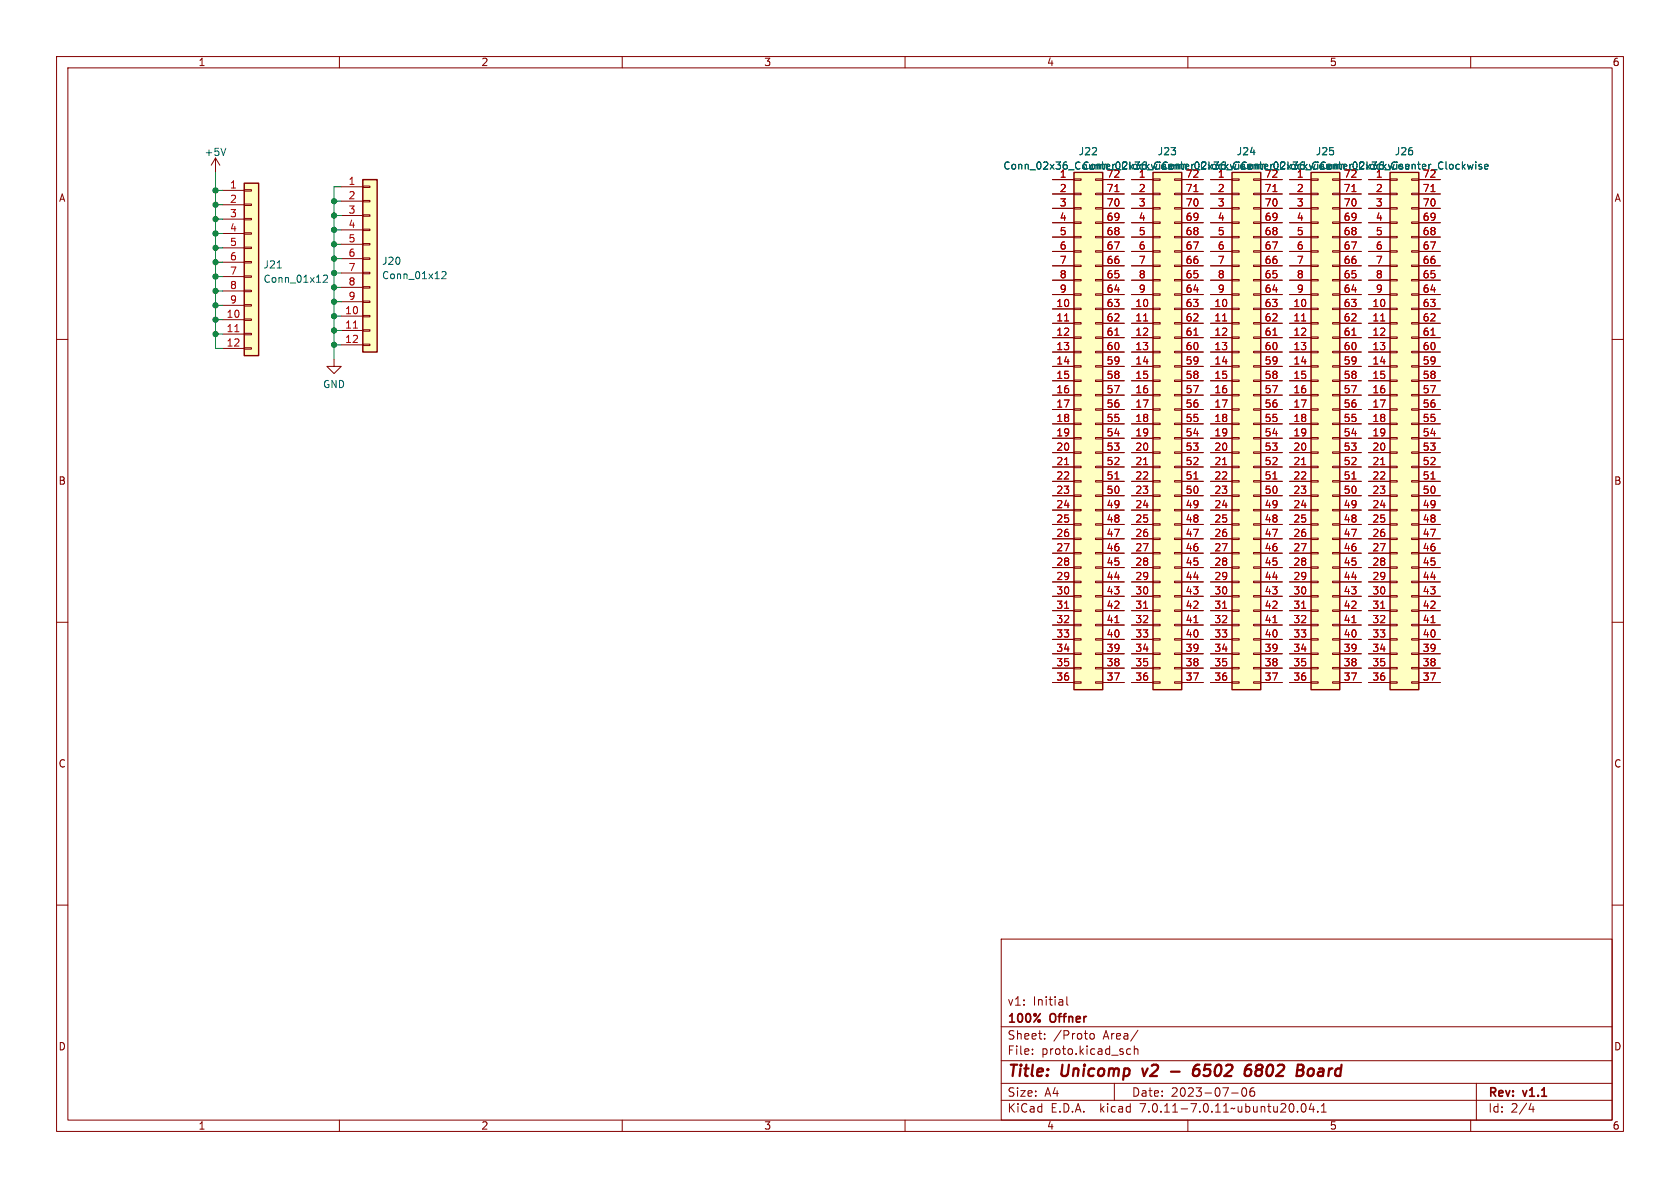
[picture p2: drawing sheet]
<svg xmlns="http://www.w3.org/2000/svg" width="297mm" height="210mm" viewBox="0 0 297 210" stroke-linecap="round" stroke-linejoin="round" font-family="sans-serif">
<g fill="none" stroke="#840000" stroke-width=".18">
<path d="M10 10h277v190h-277zM12 12h273v186h-273zM60 10v2M110 10v2M160 10v2M210 10v2M260 10v2M38.1 27.9l-.8 1.3M38.1 27.9v2.6M38.1 27.9l.8 1.3M39.4 33.7h3.8M39.4 36.2h3.8"/>
<path d="M39.4 38.7h3.8M43.2 38.6h1.2v.3h-1.2zM43.2 36.1h1.2v.2h-1.2zM43.2 33.5h1.2v.3h-1.2zM60.3 33h3.8M60.3 35.6h3.8M60.3 38.1h3.8M64.1 38h1.3v.2h-1.3zM64.1 35.4h1.3v.3h-1.3zM64.1 32.9h1.3v.2h-1.3zM186.1 31.8h3.8M186.1 34.3h3.8"/>
<path d="M186.1 36.8h3.8M186.1 39.4h3.8M189.9 39.2h1.2v.3h-1.2zM189.9 36.7h1.2v.3h-1.2zM189.9 34.2h1.2v.2h-1.2zM189.9 31.6h1.2v.3h-1.2zM193.7 39.2h1.2v.3h-1.2zM193.7 36.7h1.2v.3h-1.2zM193.7 34.2h1.2v.2h-1.2zM193.7 31.6h1.2v.3h-1.2zM194.9 31.8h3.9M194.9 34.3h3.9"/>
<path d="M194.9 36.8h3.9M194.9 39.4h3.9M200 31.8h3.8M200 34.3h3.8M200 36.8h3.8M200 39.4h3.8M203.8 39.2h1.3v.3h-1.3zM203.8 36.7h1.3v.3h-1.3zM203.8 34.2h1.3v.2h-1.3zM203.8 31.6h1.3v.3h-1.3zM207.6 39.2h1.3v.3h-1.3zM207.6 36.7h1.3v.3h-1.3z"/>
<path d="M207.6 34.2h1.3v.2h-1.3zM207.6 31.6h1.3v.3h-1.3zM208.9 31.8h3.8M208.9 34.3h3.8M208.9 36.8h3.8M208.9 39.4h3.8M214 31.8h3.8M214 34.3h3.8M214 36.8h3.8M214 39.4h3.8M217.8 39.2h1.3v.3h-1.3zM217.8 36.7h1.3v.3h-1.3z"/>
<path d="M217.8 34.2h1.3v.2h-1.3zM217.8 31.6h1.3v.3h-1.3zM221.6 39.2h1.3v.3h-1.3zM221.6 36.7h1.3v.3h-1.3zM221.6 34.2h1.3v.2h-1.3zM221.6 31.6h1.3v.3h-1.3zM222.9 31.8h3.8M222.9 34.3h3.8M222.9 36.8h3.8M222.9 39.4h3.8M228 31.8h3.8M228 34.3h3.8"/>
<path d="M228 36.8h3.8M228 39.4h3.8M231.8 39.2h1.2v.3h-1.2zM231.8 36.7h1.2v.3h-1.2zM231.8 34.2h1.2v.2h-1.2zM231.8 31.6h1.2v.3h-1.2zM235.6 39.2h1.3v.3h-1.3zM235.6 36.7h1.3v.3h-1.3zM235.6 34.2h1.3v.2h-1.3zM235.6 31.6h1.3v.3h-1.3zM236.9 31.8h3.8M236.9 34.3h3.8"/>
<path d="M236.9 36.8h3.8M236.9 39.4h3.8M241.9 31.8h3.8M241.9 34.3h3.8M241.9 36.8h3.8M241.9 39.4h3.8M245.7 39.2h1.3v.3h-1.3zM245.7 36.7h1.3v.3h-1.3zM245.7 34.2h1.3v.2h-1.3zM245.7 31.6h1.3v.3h-1.3zM249.6 39.2h1.2v.3h-1.2zM249.6 36.7h1.2v.3h-1.2z"/>
<path d="M249.6 34.2h1.2v.2h-1.2zM249.6 31.6h1.2v.3h-1.2zM250.8 31.8h3.8M250.8 34.3h3.8M250.8 36.8h3.8M250.8 39.4h3.8M10 60h2M39.4 56.5h3.8M39.4 59.1h3.8M39.4 41.3h3.8M39.4 43.8h3.8M39.4 46.4h3.8"/>
<path d="M39.4 48.9h3.8M39.4 51.4h3.8M39.4 54h3.8M43.2 58.9h1.2v.3h-1.2zM43.2 56.4h1.2v.2h-1.2zM43.2 53.8h1.2v.3h-1.2zM43.2 51.3h1.2v.3h-1.2zM43.2 48.8h1.2v.2h-1.2zM43.2 46.2h1.2v.3h-1.2zM43.2 43.7h1.2v.2h-1.2zM43.2 41.1h1.2v.3h-1.2zM60.3 55.9h3.8"/>
<path d="M60.3 58.4h3.8M60.3 40.6h3.8M60.3 43.2h3.8M60.3 45.7h3.8M60.3 48.3h3.8M60.3 50.8h3.8M60.3 53.3h3.8M64.1 58.3h1.3v.2h-1.3zM64.1 55.8h1.3v.2h-1.3zM64.1 53.2h1.3v.3h-1.3zM64.1 50.7h1.3v.2h-1.3zM64.1 48.1h1.3v.3h-1.3z"/>
<path d="M64.1 45.6h1.3v.2h-1.3zM64.1 43.1h1.3v.2h-1.3zM64.1 40.5h1.3v.3h-1.3zM186.1 54.6h3.8M186.1 57.2h3.8M186.1 59.7h3.8M186.1 41.9h3.8M186.1 44.5h3.8M186.1 52.1h3.8M186.1 49.5h3.8M186.1 47h3.8M189.9 59.6h1.2v.2h-1.2z"/>
<path d="M189.9 57h1.2v.3h-1.2zM189.9 54.5h1.2v.2h-1.2zM189.9 51.9h1.2v.3h-1.2zM189.9 49.4h1.2v.3h-1.2zM189.9 46.9h1.2v.2h-1.2zM189.9 44.3h1.2v.3h-1.2zM189.9 41.8h1.2v.2h-1.2zM193.7 59.6h1.2v.2h-1.2zM193.7 57h1.2v.3h-1.2zM193.7 54.5h1.2v.2h-1.2zM193.7 51.9h1.2v.3h-1.2zM193.7 49.4h1.2v.3h-1.2z"/>
<path d="M193.7 46.9h1.2v.2h-1.2zM193.7 44.3h1.2v.3h-1.2zM193.7 41.8h1.2v.2h-1.2zM194.9 54.6h3.9M194.9 57.2h3.9M194.9 59.7h3.9M194.9 41.9h3.9M194.9 44.5h3.9M194.9 52.1h3.9M194.9 49.5h3.9M194.9 47h3.9M200 54.6h3.8"/>
<path d="M200 57.2h3.8M200 59.7h3.8M200 41.9h3.8M200 44.5h3.8M200 52.1h3.8M200 49.5h3.8M200 47h3.8M203.8 59.6h1.3v.2h-1.3zM203.8 57h1.3v.3h-1.3zM203.8 54.5h1.3v.2h-1.3zM203.8 51.9h1.3v.3h-1.3zM203.8 49.4h1.3v.3h-1.3z"/>
<path d="M203.8 46.9h1.3v.2h-1.3zM203.8 44.3h1.3v.3h-1.3zM203.8 41.8h1.3v.2h-1.3zM207.6 59.6h1.3v.2h-1.3zM207.6 57h1.3v.3h-1.3zM207.6 54.5h1.3v.2h-1.3zM207.6 51.9h1.3v.3h-1.3zM207.6 49.4h1.3v.3h-1.3zM207.6 46.9h1.3v.2h-1.3zM207.6 44.3h1.3v.3h-1.3zM207.6 41.8h1.3v.2h-1.3zM208.9 54.6h3.8"/>
<path d="M208.9 57.2h3.8M208.9 59.7h3.8M208.9 41.9h3.8M208.9 44.5h3.8M208.9 52.1h3.8M208.9 49.5h3.8M208.9 47h3.8M214 54.6h3.8M214 57.2h3.8M214 59.7h3.8M214 41.9h3.8M214 44.5h3.8"/>
<path d="M214 52.1h3.8M214 49.5h3.8M214 47h3.8M217.8 59.6h1.3v.2h-1.3zM217.8 57h1.3v.3h-1.3zM217.8 54.5h1.3v.2h-1.3zM217.8 51.9h1.3v.3h-1.3zM217.8 49.4h1.3v.3h-1.3zM217.8 46.9h1.3v.2h-1.3zM217.8 44.3h1.3v.3h-1.3zM217.8 41.8h1.3v.2h-1.3zM221.6 59.6h1.3v.2h-1.3z"/>
<path d="M221.6 57h1.3v.3h-1.3zM221.6 54.5h1.3v.2h-1.3zM221.6 51.9h1.3v.3h-1.3zM221.6 49.4h1.3v.3h-1.3zM221.6 46.9h1.3v.2h-1.3zM221.6 44.3h1.3v.3h-1.3zM221.6 41.8h1.3v.2h-1.3zM222.9 54.6h3.8M222.9 57.2h3.8M222.9 59.7h3.8M222.9 41.9h3.8M222.9 44.5h3.8"/>
<path d="M222.9 52.1h3.8M222.9 49.5h3.8M222.9 47h3.8M228 54.6h3.8M228 57.2h3.8M228 59.7h3.8M228 41.9h3.8M228 44.5h3.8M228 52.1h3.8M228 49.5h3.8M228 47h3.8M231.8 59.6h1.2v.2h-1.2z"/>
<path d="M231.8 57h1.2v.3h-1.2zM231.8 54.5h1.2v.2h-1.2zM231.8 51.9h1.2v.3h-1.2zM231.8 49.4h1.2v.3h-1.2zM231.8 46.9h1.2v.2h-1.2zM231.8 44.3h1.2v.3h-1.2zM231.8 41.8h1.2v.2h-1.2zM235.6 59.6h1.3v.2h-1.3zM235.6 57h1.3v.3h-1.3zM235.6 54.5h1.3v.2h-1.3zM235.6 51.9h1.3v.3h-1.3zM235.6 49.4h1.3v.3h-1.3z"/>
<path d="M235.6 46.9h1.3v.2h-1.3zM235.6 44.3h1.3v.3h-1.3zM235.6 41.8h1.3v.2h-1.3zM236.9 54.6h3.8M236.9 57.2h3.8M236.9 59.7h3.8M236.9 41.9h3.8M236.9 44.5h3.8M236.9 52.1h3.8M236.9 49.5h3.8M236.9 47h3.8M241.9 54.6h3.8"/>
<path d="M241.9 57.2h3.8M241.9 59.7h3.8M241.9 41.9h3.8M241.9 44.5h3.8M241.9 52.1h3.8M241.9 49.5h3.8M241.9 47h3.8M245.7 59.6h1.3v.2h-1.3zM245.7 57h1.3v.3h-1.3zM245.7 54.5h1.3v.2h-1.3zM245.7 51.9h1.3v.3h-1.3zM245.7 49.4h1.3v.3h-1.3z"/>
<path d="M245.7 46.9h1.3v.2h-1.3zM245.7 44.3h1.3v.3h-1.3zM245.7 41.8h1.3v.2h-1.3zM249.6 59.6h1.2v.2h-1.2zM249.6 57h1.2v.3h-1.2zM249.6 54.5h1.2v.2h-1.2zM249.6 51.9h1.2v.3h-1.2zM249.6 49.4h1.2v.3h-1.2zM249.6 46.9h1.2v.2h-1.2zM249.6 44.3h1.2v.3h-1.2zM249.6 41.8h1.2v.2h-1.2zM250.8 54.6h3.8"/>
<path d="M250.8 57.2h3.8M250.8 59.7h3.8M250.8 41.9h3.8M250.8 44.5h3.8M250.8 52.1h3.8M250.8 49.5h3.8M250.8 47h3.8M285 60h2M39.4 61.6h3.8M43.2 61.5h1.2v.2h-1.2zM59.1 63.5v1.3h-1.3l1.3 1.2 1.2-1.2h-1.2M60.3 61h3.8"/>
<path d="M64.1 60.8h1.3v.3h-1.3zM186.1 62.2h3.8M186.1 64.8h3.8M186.1 67.3h3.8M186.1 69.9h3.8M186.1 72.4h3.8M186.1 74.9h3.8M186.1 77.5h3.8M189.9 79.9h1.2v.2h-1.2zM189.9 77.3h1.2v.3h-1.2zM189.9 74.8h1.2v.3h-1.2zM189.9 72.3h1.2v.2h-1.2z"/>
<path d="M189.9 69.7h1.2v.3h-1.2zM189.9 67.2h1.2v.2h-1.2zM189.9 64.6h1.2v.3h-1.2zM189.9 62.1h1.2v.3h-1.2zM193.7 79.9h1.2v.2h-1.2zM193.7 77.3h1.2v.3h-1.2zM193.7 74.8h1.2v.3h-1.2zM193.7 72.3h1.2v.2h-1.2zM193.7 69.7h1.2v.3h-1.2zM193.7 67.2h1.2v.2h-1.2zM193.7 64.6h1.2v.3h-1.2zM193.7 62.1h1.2v.3h-1.2z"/>
<path d="M194.9 62.2h3.9M194.9 64.8h3.9M194.9 67.3h3.9M194.9 69.9h3.9M194.9 72.4h3.9M194.9 74.9h3.9M194.9 77.5h3.9M200 62.2h3.8M200 64.8h3.8M200 67.3h3.8M200 69.9h3.8M200 72.4h3.8"/>
<path d="M200 74.9h3.8M200 77.5h3.8M203.8 79.9h1.3v.2h-1.3zM203.8 77.3h1.3v.3h-1.3zM203.8 74.8h1.3v.3h-1.3zM203.8 72.3h1.3v.2h-1.3zM203.8 69.7h1.3v.3h-1.3zM203.8 67.2h1.3v.2h-1.3zM203.8 64.6h1.3v.3h-1.3zM203.8 62.1h1.3v.3h-1.3zM207.6 79.9h1.3v.2h-1.3zM207.6 77.3h1.3v.3h-1.3z"/>
<path d="M207.6 74.8h1.3v.3h-1.3zM207.6 72.3h1.3v.2h-1.3zM207.6 69.7h1.3v.3h-1.3zM207.6 67.2h1.3v.2h-1.3zM207.6 64.6h1.3v.3h-1.3zM207.6 62.1h1.3v.3h-1.3zM208.9 62.2h3.8M208.9 64.8h3.8M208.9 67.3h3.8M208.9 69.9h3.8M208.9 72.4h3.8M208.9 74.9h3.8"/>
<path d="M208.9 77.5h3.8M214 62.2h3.8M214 64.8h3.8M214 67.3h3.8M214 69.9h3.8M214 72.4h3.8M214 74.9h3.8M214 77.5h3.8M217.8 79.9h1.3v.2h-1.3zM217.8 77.3h1.3v.3h-1.3zM217.8 74.8h1.3v.3h-1.3zM217.8 72.3h1.3v.2h-1.3z"/>
<path d="M217.8 69.7h1.3v.3h-1.3zM217.8 67.2h1.3v.2h-1.3zM217.8 64.6h1.3v.3h-1.3zM217.8 62.1h1.3v.3h-1.3zM221.6 79.9h1.3v.2h-1.3zM221.6 77.3h1.3v.3h-1.3zM221.6 74.8h1.3v.3h-1.3zM221.6 72.3h1.3v.2h-1.3zM221.6 69.7h1.3v.3h-1.3zM221.6 67.2h1.3v.2h-1.3zM221.6 64.6h1.3v.3h-1.3zM221.6 62.1h1.3v.3h-1.3z"/>
<path d="M222.9 62.2h3.8M222.9 64.8h3.8M222.9 67.3h3.8M222.9 69.9h3.8M222.9 72.4h3.8M222.9 74.9h3.8M222.9 77.5h3.8M228 62.2h3.8M228 64.8h3.8M228 67.3h3.8M228 69.9h3.8M228 72.4h3.8"/>
<path d="M228 74.9h3.8M228 77.5h3.8M231.8 79.9h1.2v.2h-1.2zM231.8 77.3h1.2v.3h-1.2zM231.8 74.8h1.2v.3h-1.2zM231.8 72.3h1.2v.2h-1.2zM231.8 69.7h1.2v.3h-1.2zM231.8 67.2h1.2v.2h-1.2zM231.8 64.6h1.2v.3h-1.2zM231.8 62.1h1.2v.3h-1.2zM235.6 79.9h1.3v.2h-1.3zM235.6 77.3h1.3v.3h-1.3z"/>
<path d="M235.6 74.8h1.3v.3h-1.3zM235.6 72.3h1.3v.2h-1.3zM235.6 69.7h1.3v.3h-1.3zM235.6 67.2h1.3v.2h-1.3zM235.6 64.6h1.3v.3h-1.3zM235.6 62.1h1.3v.3h-1.3zM236.9 62.2h3.8M236.9 64.8h3.8M236.9 67.3h3.8M236.9 69.9h3.8M236.9 72.4h3.8M236.9 74.9h3.8"/>
<path d="M236.9 77.5h3.8M241.9 62.2h3.8M241.9 64.8h3.8M241.9 67.3h3.8M241.9 69.9h3.8M241.9 72.4h3.8M241.9 74.9h3.8M241.9 77.5h3.8M245.7 79.9h1.3v.2h-1.3zM245.7 77.3h1.3v.3h-1.3zM245.7 74.8h1.3v.3h-1.3zM245.7 72.3h1.3v.2h-1.3z"/>
<path d="M245.7 69.7h1.3v.3h-1.3zM245.7 67.2h1.3v.2h-1.3zM245.7 64.6h1.3v.3h-1.3zM245.7 62.1h1.3v.3h-1.3zM249.6 79.9h1.2v.2h-1.2zM249.6 77.3h1.2v.3h-1.2zM249.6 74.8h1.2v.3h-1.2zM249.6 72.3h1.2v.2h-1.2zM249.6 69.7h1.2v.3h-1.2zM249.6 67.2h1.2v.2h-1.2zM249.6 64.6h1.2v.3h-1.2zM249.6 62.1h1.2v.3h-1.2z"/>
<path d="M250.8 62.2h3.8M250.8 64.8h3.8M250.8 67.3h3.8M250.8 69.9h3.8M250.8 72.4h3.8M250.8 74.9h3.8M250.8 77.5h3.8M186.1 80h3.8M186.1 82.6h3.8M186.1 85.1h3.8M186.1 87.6h3.8M186.1 90.2h3.8"/>
<path d="M186.1 92.7h3.8M186.1 95.3h3.8M186.1 97.8h3.8M189.9 97.7h1.2v.2h-1.2zM189.9 95.1h1.2v.3h-1.2zM189.9 92.6h1.2v.2h-1.2zM189.9 90h1.2v.3h-1.2zM189.9 87.5h1.2v.3h-1.2zM189.9 85h1.2v.2h-1.2zM189.9 82.4h1.2v.3h-1.2zM193.7 97.7h1.2v.2h-1.2zM193.7 95.1h1.2v.3h-1.2z"/>
<path d="M193.7 92.6h1.2v.2h-1.2zM193.7 90h1.2v.3h-1.2zM193.7 87.5h1.2v.3h-1.2zM193.7 85h1.2v.2h-1.2zM193.7 82.4h1.2v.3h-1.2zM194.9 80h3.9M194.9 82.6h3.9M194.9 85.1h3.9M194.9 87.6h3.9M194.9 90.2h3.9M194.9 92.7h3.9M194.9 95.3h3.9"/>
<path d="M194.9 97.8h3.9M200 80h3.8M200 82.6h3.8M200 85.1h3.8M200 87.6h3.8M200 90.2h3.8M200 92.7h3.8M200 95.3h3.8M200 97.8h3.8M203.8 97.7h1.3v.2h-1.3zM203.8 95.1h1.3v.3h-1.3zM203.8 92.6h1.3v.2h-1.3z"/>
<path d="M203.8 90h1.3v.3h-1.3zM203.8 87.5h1.3v.3h-1.3zM203.8 85h1.3v.2h-1.3zM203.8 82.4h1.3v.3h-1.3zM207.6 97.7h1.3v.2h-1.3zM207.6 95.1h1.3v.3h-1.3zM207.6 92.6h1.3v.2h-1.3zM207.6 90h1.3v.3h-1.3zM207.6 87.5h1.3v.3h-1.3zM207.6 85h1.3v.2h-1.3zM207.6 82.4h1.3v.3h-1.3zM208.9 80h3.8"/>
<path d="M208.9 82.6h3.8M208.9 85.1h3.8M208.9 87.6h3.8M208.9 90.2h3.8M208.9 92.7h3.8M208.9 95.3h3.8M208.9 97.8h3.8M214 80h3.8M214 82.6h3.8M214 85.1h3.8M214 87.6h3.8M214 90.2h3.8"/>
<path d="M214 92.7h3.8M214 95.3h3.8M214 97.8h3.8M217.8 97.7h1.3v.2h-1.3zM217.8 95.1h1.3v.3h-1.3zM217.8 92.6h1.3v.2h-1.3zM217.8 90h1.3v.3h-1.3zM217.8 87.5h1.3v.3h-1.3zM217.8 85h1.3v.2h-1.3zM217.8 82.4h1.3v.3h-1.3zM221.6 97.7h1.3v.2h-1.3zM221.6 95.1h1.3v.3h-1.3z"/>
<path d="M221.6 92.6h1.3v.2h-1.3zM221.6 90h1.3v.3h-1.3zM221.6 87.5h1.3v.3h-1.3zM221.6 85h1.3v.2h-1.3zM221.6 82.4h1.3v.3h-1.3zM222.9 80h3.8M222.9 82.6h3.8M222.9 85.1h3.8M222.9 87.6h3.8M222.9 90.2h3.8M222.9 92.7h3.8M222.9 95.3h3.8"/>
<path d="M222.9 97.8h3.8M228 80h3.8M228 82.6h3.8M228 85.1h3.8M228 87.6h3.8M228 90.2h3.8M228 92.7h3.8M228 95.3h3.8M228 97.8h3.8M231.8 97.7h1.2v.2h-1.2zM231.8 95.1h1.2v.3h-1.2zM231.8 92.6h1.2v.2h-1.2z"/>
<path d="M231.8 90h1.2v.3h-1.2zM231.8 87.5h1.2v.3h-1.2zM231.8 85h1.2v.2h-1.2zM231.8 82.4h1.2v.3h-1.2zM235.6 97.7h1.3v.2h-1.3zM235.6 95.1h1.3v.3h-1.3zM235.6 92.6h1.3v.2h-1.3zM235.6 90h1.3v.3h-1.3zM235.6 87.5h1.3v.3h-1.3zM235.6 85h1.3v.2h-1.3zM235.6 82.4h1.3v.3h-1.3zM236.9 80h3.8"/>
<path d="M236.9 82.6h3.8M236.9 85.1h3.8M236.9 87.6h3.8M236.9 90.2h3.8M236.9 92.7h3.8M236.9 95.3h3.8M236.9 97.8h3.8M241.9 80h3.8M241.9 82.6h3.8M241.9 85.1h3.8M241.9 87.6h3.8M241.9 90.2h3.8"/>
<path d="M241.9 92.7h3.8M241.9 95.3h3.8M241.9 97.8h3.8M245.7 97.7h1.3v.2h-1.3zM245.7 95.1h1.3v.3h-1.3zM245.7 92.6h1.3v.2h-1.3zM245.7 90h1.3v.3h-1.3zM245.7 87.5h1.3v.3h-1.3zM245.7 85h1.3v.2h-1.3zM245.7 82.4h1.3v.3h-1.3zM249.6 97.7h1.2v.2h-1.2zM249.6 95.1h1.2v.3h-1.2z"/>
<path d="M249.6 92.6h1.2v.2h-1.2zM249.6 90h1.2v.3h-1.2zM249.6 87.5h1.2v.3h-1.2zM249.6 85h1.2v.2h-1.2zM249.6 82.4h1.2v.3h-1.2zM250.8 80h3.8M250.8 82.6h3.8M250.8 85.1h3.8M250.8 87.6h3.8M250.8 90.2h3.8M250.8 92.7h3.8M250.8 95.3h3.8"/>
<path d="M250.8 97.8h3.8M10 110h2M186.1 100.3h3.8M186.1 102.9h3.8M186.1 105.4h3.8M186.1 108h3.8M186.1 110.5h3.8M186.1 113h3.8M186.1 115.6h3.8M186.1 118.1h3.8M189.9 118h1.2v.2h-1.2zM189.9 115.4h1.2v.3h-1.2z"/>
<path d="M189.9 112.9h1.2v.3h-1.2zM189.9 110.4h1.2v.2h-1.2zM189.9 107.8h1.2v.3h-1.2zM189.9 105.3h1.2v.2h-1.2zM189.9 102.7h1.2v.3h-1.2zM189.9 100.2h1.2v.3h-1.2zM193.7 118h1.2v.2h-1.2zM193.7 115.4h1.2v.3h-1.2zM193.7 112.9h1.2v.3h-1.2zM193.7 110.4h1.2v.2h-1.2zM193.7 107.8h1.2v.3h-1.2zM193.7 105.3h1.2v.2h-1.2z"/>
<path d="M193.7 102.7h1.2v.3h-1.2zM193.7 100.2h1.2v.3h-1.2zM194.9 100.3h3.9M194.9 102.9h3.9M194.9 105.4h3.9M194.9 108h3.9M194.9 110.5h3.9M194.9 113h3.9M194.9 115.6h3.9M194.9 118.1h3.9M200 100.3h3.8M200 102.9h3.8"/>
<path d="M200 105.4h3.8M200 108h3.8M200 110.5h3.8M200 113h3.8M200 115.6h3.8M200 118.1h3.8M203.8 118h1.3v.2h-1.3zM203.8 115.4h1.3v.3h-1.3zM203.8 112.9h1.3v.3h-1.3zM203.8 110.4h1.3v.2h-1.3zM203.8 107.8h1.3v.3h-1.3zM203.8 105.3h1.3v.2h-1.3z"/>
<path d="M203.8 102.7h1.3v.3h-1.3zM203.8 100.2h1.3v.3h-1.3zM207.6 118h1.3v.2h-1.3zM207.6 115.4h1.3v.3h-1.3zM207.6 112.9h1.3v.3h-1.3zM207.6 110.4h1.3v.2h-1.3zM207.6 107.8h1.3v.3h-1.3zM207.6 105.3h1.3v.2h-1.3zM207.6 102.7h1.3v.3h-1.3zM207.6 100.2h1.3v.3h-1.3zM208.9 100.3h3.8M208.9 102.9h3.8"/>
<path d="M208.9 105.4h3.8M208.9 108h3.8M208.9 110.5h3.8M208.9 113h3.8M208.9 115.6h3.8M208.9 118.1h3.8M214 100.3h3.8M214 102.9h3.8M214 105.4h3.8M214 108h3.8M214 110.5h3.8M214 113h3.8"/>
<path d="M214 115.6h3.8M214 118.1h3.8M217.8 118h1.3v.2h-1.3zM217.8 115.4h1.3v.3h-1.3zM217.8 112.9h1.3v.3h-1.3zM217.8 110.4h1.3v.2h-1.3zM217.8 107.8h1.3v.3h-1.3zM217.8 105.3h1.3v.2h-1.3zM217.8 102.7h1.3v.3h-1.3zM217.8 100.2h1.3v.3h-1.3zM221.6 118h1.3v.2h-1.3zM221.6 115.4h1.3v.3h-1.3z"/>
<path d="M221.6 112.9h1.3v.3h-1.3zM221.6 110.4h1.3v.2h-1.3zM221.6 107.8h1.3v.3h-1.3zM221.6 105.3h1.3v.2h-1.3zM221.6 102.7h1.3v.3h-1.3zM221.6 100.2h1.3v.3h-1.3zM222.9 100.3h3.8M222.9 102.9h3.8M222.9 105.4h3.8M222.9 108h3.8M222.9 110.5h3.8M222.9 113h3.8"/>
<path d="M222.9 115.6h3.8M222.9 118.1h3.8M228 100.3h3.8M228 102.9h3.8M228 105.4h3.8M228 108h3.8M228 110.5h3.8M228 113h3.8M228 115.6h3.8M228 118.1h3.8M231.8 118h1.2v.2h-1.2zM231.8 115.4h1.2v.3h-1.2z"/>
<path d="M231.8 112.9h1.2v.3h-1.2zM231.8 110.4h1.2v.2h-1.2zM231.8 107.8h1.2v.3h-1.2zM231.8 105.3h1.2v.2h-1.2zM231.8 102.7h1.2v.3h-1.2zM231.8 100.2h1.2v.3h-1.2zM235.6 118h1.3v.2h-1.3zM235.6 115.4h1.3v.3h-1.3zM235.6 112.9h1.3v.3h-1.3zM235.6 110.4h1.3v.2h-1.3zM235.6 107.8h1.3v.3h-1.3zM235.6 105.3h1.3v.2h-1.3z"/>
<path d="M235.6 102.7h1.3v.3h-1.3zM235.6 100.2h1.3v.3h-1.3zM236.9 100.3h3.8M236.9 102.9h3.8M236.9 105.4h3.8M236.9 108h3.8M236.9 110.5h3.8M236.9 113h3.8M236.9 115.6h3.8M236.9 118.1h3.8M241.9 100.3h3.8M241.9 102.9h3.8"/>
<path d="M241.9 105.4h3.8M241.9 108h3.8M241.9 110.5h3.8M241.9 113h3.8M241.9 115.6h3.8M241.9 118.1h3.8M245.7 118h1.3v.2h-1.3zM245.7 115.4h1.3v.3h-1.3zM245.7 112.9h1.3v.3h-1.3zM245.7 110.4h1.3v.2h-1.3zM245.7 107.8h1.3v.3h-1.3zM245.7 105.3h1.3v.2h-1.3z"/>
<path d="M245.7 102.7h1.3v.3h-1.3zM245.7 100.2h1.3v.3h-1.3zM249.6 118h1.2v.2h-1.2zM249.6 115.4h1.2v.3h-1.2zM249.6 112.9h1.2v.3h-1.2zM249.6 110.4h1.2v.2h-1.2zM249.6 107.8h1.2v.3h-1.2zM249.6 105.3h1.2v.2h-1.2zM249.6 102.7h1.2v.3h-1.2zM249.6 100.2h1.2v.3h-1.2zM250.8 100.3h3.8M250.8 102.9h3.8"/>
<path d="M250.8 105.4h3.8M250.8 108h3.8M250.8 110.5h3.8M250.8 113h3.8M250.8 115.6h3.8M250.8 118.1h3.8M285 110h2M186.1 120.7h3.8M189.9 120.5h1.2v.3h-1.2zM193.7 120.5h1.2v.3h-1.2zM194.9 120.7h3.9M200 120.7h3.8"/>
<path d="M203.8 120.5h1.3v.3h-1.3zM207.6 120.5h1.3v.3h-1.3zM208.9 120.7h3.8M214 120.7h3.8M217.8 120.5h1.3v.3h-1.3zM221.6 120.5h1.3v.3h-1.3zM222.9 120.7h3.8M228 120.7h3.8M231.8 120.5h1.2v.3h-1.2zM235.6 120.5h1.3v.3h-1.3zM236.9 120.7h3.8M241.9 120.7h3.8"/>
<path d="M245.7 120.5h1.3v.3h-1.3zM249.6 120.5h1.2v.3h-1.2zM250.8 120.7h3.8M10 160h2M285 160h2M177 166h108v32h-108zM188.6 176.2v1.3l.2 .2M60 198v2M110 198v2M160 198v2M177 194.5h108M177 191.5h108"/>
<path d="M177 187.5h108M177 181.5h108M182.5 186.3v.1M182.5 185.5v.1M184.7 183.6v.1M184.7 182.8v.1M192.7 182.8l.3-.1 .4 .1 .1 .6-.2 .2-.3 .1-.3-.1zM197 191.5v3M199.2 186.3l.3 .1 .4-.1M199.9 185.5l-.4-.1-.3 .1M200.5 185.5l.2-.1 .4 .1 .1 .9M200.5 184.9v1.5"/>
<path d="M201.2 182.1l-1.3 2M210 198v2M217.7 193.2h1.2M219.7 192.4l.2-.1a.81 .81 0 0 1 .6 .6 .81 .81 0 0 1-.3 .8l-.2 .1a.81 .81 0 0 1-.3-1.4zM221.7 192.3a.59 .59 0 0 0-.7 .6v.6l.1 .2 .4 .1 .2-.1 .1-.5-.1-.3h-.5l-.2 .3M229.4 196.5v.1M230.2 195.2l.2-.1a.81 .81 0 0 1 .6 .6 .81 .81 0 0 1-.3 .8l-.2 .1a.81 .81 0 0 1-.3-1.4zM231.8 195l-.3 1.1h.9M232.2 195.6v1M233 196.5v.1M233.6 196.6h.9M233.6 195.5l.4-.4v1.5"/>
<path d="M260 198v2M261 191.5v6.5M270.7 195l-.4 1.1h.9M271 195.6v1"/>
</g>
<path d="M201.9 188.9l.4 1.3M207 189.4h1.5M212 188.2a.91 .91 0 0 0-1 .9l-.1 .7 .1 .3a.66 .66 0 0 0 1-.3l.1-.4-.2-.3a.66 .66 0 0 0-1 .3M220.5 189h.4l.2 .2 .1 .6a.66 .66 0 0 1-.9 .4M221.2 188.2h-.4l-.3 .2M222.4 189.1a.65 .65 0 0 0-.3 1l.5 .1M222.4 189.1h.4M222.9 188.2a.66 .66 0 0 0-.8 .4v.3l.3 .2M231.3 189.1a.52 .52 0 0 1 .6-.2 .52 .52 0 0 1 .4 .4l-.1 .5a.55 .55 0 0 1-.5 .4 .55 .55 0 0 1-.5-.4z" fill="none" stroke="#840000" stroke-width=".4"/>
<g fill="#ffffc2" stroke="#ffffc2" stroke-width=".18">
<path d="M231.8 30.5h5.1v91.4h-5.1z"/>
<path d="M43.2 32.4h2.5v30.5h-2.5z"/>
<path d="M203.8 30.5h5.1v91.4h-5.1z"/>
<path d="M189.9 30.5h5v91.4h-5z"/>
<path d="M245.7 30.5h5.1v91.4h-5.1z"/>
<path d="M217.8 30.5h5.1v91.4h-5.1z"/>
<path d="M64.1 31.8h2.6v30.4h-2.6z"/>
</g>
<path d="M43.2 32.4h2.5v30.5h-2.5zM64.1 31.8h2.6v30.4h-2.6zM189.9 30.5h5v91.4h-5zM203.8 30.5h5.1v91.4h-5.1zM217.8 30.5h5.1v91.4h-5.1zM231.8 30.5h5.1v91.4h-5.1zM245.7 30.5h5.1v91.4h-5.1z" fill="none" stroke="#840000" stroke-width=".25"/>
<g fill="none" stroke="#a90000" stroke-width=".18">
<path d="M197.1 33.9h.7M211.1 33.9h.7M225 33.9h.8M239 33.9h.7M253 33.9h.7M41.5 58.6h.7M62.5 58h.7M188.2 56.7h.7M197.1 59.3h.7M202.2 56.7h.7M211.1 59.3h.7M216.1 56.7h.8"/>
<path d="M225 59.3h.8M230.1 56.7h.7M239 59.3h.7M244.1 56.7h.7M253 59.3h.7M188.2 82.1h.7M197.1 84.7h.7M202.2 82.1h.7M211.1 84.7h.7M216.1 82.1h.8M225 84.7h.8M230.1 82.1h.7"/>
<path d="M239 84.7h.7M244.1 82.1h.7M253 84.7h.7M188.2 107.5h.7M197.1 110.1h.7M202.2 107.5h.7M211.1 110.1h.7M216.1 107.5h.8M225 110.1h.8M230.1 107.5h.7M239 110.1h.7M244.1 107.5h.7"/>
<path d="M253 110.1h.7"/>
</g>
<path d="M39.9 26.2l-.4 1.3M260.4 29l-.2 .9-.3-.6M260.9 28.6v.1M260.9 29v.9M261.9 29.1l-.3-.1-.2 .2 .1 .2 .4 .1v.3h-.5M262.5 29.5l.6-.1-.1-.3-.4-.1-.1 .2v.6h.5M49 47.4h.7M57.2 48.8l.5-.2 .2 .4-.8 .9h.8M78.1 48.1l.5-.1 .3 .4-.8 .9h.8" fill="none" stroke="#006464" stroke-width=".18"/>
<g fill="none" stroke="#009600" stroke-width=".18">
<path d="M38.1 36.2h1.3M38.1 30.5v31.1h1.3M38.1 38.7h1.3M38.1 33.7h1.3M59.1 35.6h1.2M59.1 38.1h1.2M60.3 33h-1.2v30.5M38.1 41.3h1.3M38.1 46.4h1.3M38.1 43.8h1.3M38.1 56.5h1.3M38.1 59.1h1.3"/>
<path d="M38.1 48.9h1.3M38.1 51.4h1.3M38.1 54h1.3M59.1 50.8h1.2M59.1 45.7h1.2M59.1 53.3h1.2M59.1 43.2h1.2M59.1 40.6h1.2M59.1 55.9h1.2M59.1 58.4h1.2M59.1 48.3h1.2M59.1 61h1.2"/>
</g>
<g fill="#009600" stroke="#009600" stroke-width=".18">
<circle cx="59.1" cy="45.7" r=".46"/>
<circle cx="59.1" cy="48.3" r=".46"/>
<circle cx="59.1" cy="50.8" r=".46"/>
<circle cx="59.1" cy="40.6" r=".46"/>
<circle cx="59.1" cy="38.1" r=".46"/>
<circle cx="59.1" cy="43.2" r=".46"/>
<circle cx="59.1" cy="35.6" r=".46"/>
<circle cx="59.1" cy="58.4" r=".46"/>
<circle cx="59.1" cy="61" r=".46"/>
<circle cx="59.1" cy="55.9" r=".46"/>
<circle cx="59.1" cy="53.3" r=".46"/>
<circle cx="38.1" cy="54" r=".46"/>
<circle cx="38.1" cy="48.9" r=".46"/>
<circle cx="38.1" cy="51.4" r=".46"/>
<circle cx="38.1" cy="36.2" r=".46"/>
<circle cx="38.1" cy="38.7" r=".46"/>
<circle cx="38.1" cy="46.4" r=".46"/>
<circle cx="38.1" cy="43.8" r=".46"/>
<circle cx="38.1" cy="59.1" r=".46"/>
<circle cx="38.1" cy="56.5" r=".46"/>
<circle cx="38.1" cy="41.3" r=".46"/>
<circle cx="38.1" cy="33.7" r=".46"/>
</g>
<g font-size="2.8" fill="#840000">
<text x="178" y="190.9">Title:</text>
<text x="187.7" y="190.9">Unicomp</text>
<text x="202.8" y="190.9">v2</text>
<text x="213.4" y="190.9">6502</text>
<text x="223.3" y="190.9">6802</text>
<text x="233.3" y="190.9">Board</text>
</g>
<g font-size="2.1" fill="#840000">
<text x="178" y="178">v1:</text>
<text x="182.6" y="178">Initial</text>
<text x="178" y="184">Sheet:</text>
<text x="178" y="181.2">100%</text>
<text x="185.7" y="181.2">Offner</text>
<text x="186.2" y="184">/Proto</text>
<text x="195.1" y="184">Area/</text>
<text x="178" y="186.7">File:</text>
<text x="184.1" y="186.7">proto.kicad_sch</text>
<text x="178" y="196.9">KiCad</text>
<text x="178" y="194.1">Size:</text>
<text x="184.7" y="194.1">A4</text>
<text x="185.7" y="196.9">E.D.A.</text>
<text x="194.6" y="196.9">kicad</text>
<text x="200" y="194.1">Date:</text>
<text x="201.8" y="196.9">7.0.11-7.0.11~ubuntu20.04.1</text>
<text x="207" y="194.1">2023-07-06</text>
<text x="263" y="194.3">Rev:</text>
<text x="263" y="196.9">Id:</text>
<text x="267.1" y="196.9">2/4</text>
<text x="269.4" y="194.3">v1.1</text>
</g>
<g font-size="1.8" fill="#840000">
<text x="35" y="11.9">1</text>
<text x="85" y="11.9">2</text>
<text x="135" y="11.9">3</text>
<text x="185" y="11.9">4</text>
<text x="235" y="11.9">5</text>
<text x="285" y="11.9">6</text>
<text x="10.3" y="35.9">A</text>
<text x="285.3" y="35.9">A</text>
<text x="10.3" y="85.9">B</text>
<text x="285.3" y="85.9">B</text>
<text x="10.3" y="135.9">C</text>
<text x="285.3" y="135.9">C</text>
<text x="10.3" y="185.9">D</text>
<text x="285.3" y="185.9">D</text>
<text x="35" y="199.9">1</text>
<text x="85" y="199.9">2</text>
<text x="135" y="199.9">3</text>
<text x="185" y="199.9">4</text>
<text x="235" y="199.9">5</text>
<text x="285" y="199.9">6</text>
</g>
<g font-size="1.8" fill="#006464">
<text x="36.1" y="27.8">+5V</text>
<text x="190.6" y="27.6">J22</text>
<text x="204.6" y="27.6">J23</text>
<text x="218.5" y="27.6">J24</text>
<text x="232.5" y="27.6">J25</text>
<text x="246.5" y="27.6">J26</text>
<text x="177.3" y="30.2">Conn_02x36_Counter_Clockwise</text>
<text x="191.2" y="30.2">Conn_02x36_Counter_Clockwise</text>
<text x="195.5" y="31.5">72</text>
<text x="205.2" y="30.2">Conn_02x36_Counter_Clockwise</text>
<text x="215.2" y="31.5">1</text>
<text x="219.2" y="30.2">Conn_02x36_Counter_Clockwise</text>
<text x="223.5" y="31.5">72</text>
<text x="233.2" y="30.2">Conn_02x36_Counter_Clockwise</text>
<text x="243.1" y="31.5">1</text>
<text x="46.5" y="47.7">J21</text>
<text x="67.4" y="47">J20</text>
<text x="46.5" y="50.2">Conn_01x12</text>
<text x="67.4" y="49.6">Conn_01x12</text>
<text x="57" y="68.8">GND</text>
</g>
<g font-size="1.8" fill="#a90000">
<text x="40.6" y="33.4">1</text>
<text x="40.6" y="35.9">2</text>
<text x="61.5" y="32.8">1</text>
<text x="61.5" y="35.3">2</text>
<text x="187.3" y="31.5">1</text>
<text x="187.3" y="34">2</text>
<text x="195.5" y="34">71</text>
<text x="201.2" y="31.5">1</text>
<text x="201.2" y="34">2</text>
<text x="209.5" y="34">71</text>
<text x="209.5" y="31.5">72</text>
<text x="215.2" y="34">2</text>
<text x="223.5" y="34">71</text>
<text x="229.2" y="31.5">1</text>
<text x="229.2" y="34">2</text>
<text x="237.4" y="34">71</text>
<text x="237.4" y="31.5">72</text>
<text x="243.1" y="34">2</text>
<text x="251.4" y="34">71</text>
<text x="251.4" y="31.5">72</text>
<text x="40.6" y="38.5">3</text>
<text x="40.6" y="41">4</text>
<text x="61.5" y="37.8">3</text>
<text x="61.5" y="40.4">4</text>
<text x="187.3" y="36.6">3</text>
<text x="187.3" y="39.1">4</text>
<text x="187.3" y="41.7">5</text>
<text x="195.5" y="41.7">68</text>
<text x="195.5" y="39.1">69</text>
<text x="195.5" y="36.6">70</text>
<text x="201.2" y="36.6">3</text>
<text x="201.2" y="39.1">4</text>
<text x="201.2" y="41.7">5</text>
<text x="209.5" y="41.7">68</text>
<text x="209.5" y="39.1">69</text>
<text x="209.5" y="36.6">70</text>
<text x="215.2" y="36.6">3</text>
<text x="215.2" y="39.1">4</text>
<text x="215.2" y="41.7">5</text>
<text x="223.5" y="41.7">68</text>
<text x="223.5" y="39.1">69</text>
<text x="223.5" y="36.6">70</text>
<text x="229.2" y="36.6">3</text>
<text x="229.2" y="39.1">4</text>
<text x="229.2" y="41.7">5</text>
<text x="237.4" y="41.7">68</text>
<text x="237.4" y="39.1">69</text>
<text x="237.4" y="36.6">70</text>
<text x="243.1" y="36.6">3</text>
<text x="243.1" y="39.1">4</text>
<text x="243.1" y="41.7">5</text>
<text x="251.4" y="41.7">68</text>
<text x="251.4" y="39.1">69</text>
<text x="251.4" y="36.6">70</text>
<text x="40.6" y="43.6">5</text>
<text x="40.6" y="46.1">6</text>
<text x="61.5" y="42.9">5</text>
<text x="61.5" y="45.5">6</text>
<text x="187.3" y="44.2">6</text>
<text x="187.3" y="46.7">7</text>
<text x="195.5" y="46.7">66</text>
<text x="195.5" y="44.2">67</text>
<text x="201.2" y="44.2">6</text>
<text x="201.2" y="46.7">7</text>
<text x="209.5" y="46.7">66</text>
<text x="209.5" y="44.2">67</text>
<text x="215.2" y="44.2">6</text>
<text x="215.2" y="46.7">7</text>
<text x="223.5" y="46.7">66</text>
<text x="223.5" y="44.2">67</text>
<text x="229.2" y="44.2">6</text>
<text x="229.2" y="46.7">7</text>
<text x="237.4" y="46.7">66</text>
<text x="237.4" y="44.2">67</text>
<text x="243.1" y="44.2">6</text>
<text x="243.1" y="46.7">7</text>
<text x="251.4" y="46.7">66</text>
<text x="251.4" y="44.2">67</text>
<text x="40.6" y="48.6">7</text>
<text x="40.6" y="51.2">8</text>
<text x="40.6" y="53.7">9</text>
<text x="61.5" y="48">7</text>
<text x="61.5" y="50.5">8</text>
<text x="61.5" y="53.1">9</text>
<text x="187.3" y="49.3">8</text>
<text x="187.3" y="51.8">9</text>
<text x="195.5" y="51.8">64</text>
<text x="195.5" y="49.3">65</text>
<text x="201.2" y="49.3">8</text>
<text x="201.2" y="51.8">9</text>
<text x="209.5" y="51.8">64</text>
<text x="209.5" y="49.3">65</text>
<text x="215.2" y="49.3">8</text>
<text x="215.2" y="51.8">9</text>
<text x="223.5" y="51.8">64</text>
<text x="223.5" y="49.3">65</text>
<text x="229.2" y="49.3">8</text>
<text x="229.2" y="51.8">9</text>
<text x="237.4" y="51.8">64</text>
<text x="237.4" y="49.3">65</text>
<text x="243.1" y="49.3">8</text>
<text x="243.1" y="51.8">9</text>
<text x="251.4" y="51.8">64</text>
<text x="251.4" y="49.3">65</text>
<text x="40" y="56.3">10</text>
<text x="40" y="58.8">11</text>
<text x="60.9" y="55.6">10</text>
<text x="60.9" y="58.2">11</text>
<text x="186.6" y="54.4">10</text>
<text x="186.6" y="56.9">11</text>
<text x="186.6" y="59.4">12</text>
<text x="195.5" y="59.4">61</text>
<text x="195.5" y="56.9">62</text>
<text x="195.5" y="54.4">63</text>
<text x="200.6" y="54.4">10</text>
<text x="200.6" y="56.9">11</text>
<text x="200.6" y="59.4">12</text>
<text x="209.5" y="59.4">61</text>
<text x="209.5" y="56.9">62</text>
<text x="209.5" y="54.4">63</text>
<text x="214.6" y="54.4">10</text>
<text x="214.6" y="56.9">11</text>
<text x="214.6" y="59.4">12</text>
<text x="223.5" y="59.4">61</text>
<text x="223.5" y="56.9">62</text>
<text x="223.5" y="54.4">63</text>
<text x="228.6" y="54.4">10</text>
<text x="228.6" y="56.9">11</text>
<text x="228.6" y="59.4">12</text>
<text x="237.4" y="59.4">61</text>
<text x="237.4" y="56.9">62</text>
<text x="237.4" y="54.4">63</text>
<text x="242.5" y="54.4">10</text>
<text x="242.5" y="56.9">11</text>
<text x="242.5" y="59.4">12</text>
<text x="251.4" y="59.4">61</text>
<text x="251.4" y="56.9">62</text>
<text x="251.4" y="54.4">63</text>
<text x="40" y="61.3">12</text>
<text x="60.9" y="60.7">12</text>
<text x="186.6" y="62">13</text>
<text x="186.6" y="64.5">14</text>
<text x="195.5" y="64.5">59</text>
<text x="195.5" y="62">60</text>
<text x="200.6" y="62">13</text>
<text x="200.6" y="64.5">14</text>
<text x="209.5" y="64.5">59</text>
<text x="209.5" y="62">60</text>
<text x="214.6" y="62">13</text>
<text x="214.6" y="64.5">14</text>
<text x="223.5" y="64.5">59</text>
<text x="223.5" y="62">60</text>
<text x="228.6" y="62">13</text>
<text x="228.6" y="64.5">14</text>
<text x="237.4" y="64.5">59</text>
<text x="237.4" y="62">60</text>
<text x="242.5" y="62">13</text>
<text x="242.5" y="64.5">14</text>
<text x="251.4" y="64.5">59</text>
<text x="251.4" y="62">60</text>
<text x="186.6" y="67.1">15</text>
<text x="186.6" y="69.6">16</text>
<text x="195.5" y="69.6">57</text>
<text x="195.5" y="67.1">58</text>
<text x="200.6" y="67.1">15</text>
<text x="200.6" y="69.6">16</text>
<text x="209.5" y="69.6">57</text>
<text x="209.5" y="67.1">58</text>
<text x="214.6" y="67.1">15</text>
<text x="214.6" y="69.6">16</text>
<text x="223.5" y="69.6">57</text>
<text x="223.5" y="67.1">58</text>
<text x="228.6" y="67.1">15</text>
<text x="228.6" y="69.6">16</text>
<text x="237.4" y="69.6">57</text>
<text x="237.4" y="67.1">58</text>
<text x="242.5" y="67.1">15</text>
<text x="242.5" y="69.6">16</text>
<text x="251.4" y="69.6">57</text>
<text x="251.4" y="67.1">58</text>
<text x="186.6" y="72.1">17</text>
<text x="186.6" y="74.7">18</text>
<text x="186.6" y="77.2">19</text>
<text x="195.5" y="77.2">54</text>
<text x="195.5" y="74.7">55</text>
<text x="195.5" y="72.1">56</text>
<text x="200.6" y="72.1">17</text>
<text x="200.6" y="74.7">18</text>
<text x="200.6" y="77.2">19</text>
<text x="209.5" y="77.2">54</text>
<text x="209.5" y="74.7">55</text>
<text x="209.5" y="72.1">56</text>
<text x="214.6" y="72.1">17</text>
<text x="214.6" y="74.7">18</text>
<text x="214.6" y="77.2">19</text>
<text x="223.5" y="77.2">54</text>
<text x="223.5" y="74.7">55</text>
<text x="223.5" y="72.1">56</text>
<text x="228.6" y="72.1">17</text>
<text x="228.6" y="74.7">18</text>
<text x="228.6" y="77.2">19</text>
<text x="237.4" y="77.2">54</text>
<text x="237.4" y="74.7">55</text>
<text x="237.4" y="72.1">56</text>
<text x="242.5" y="72.1">17</text>
<text x="242.5" y="74.7">18</text>
<text x="242.5" y="77.2">19</text>
<text x="251.4" y="77.2">54</text>
<text x="251.4" y="74.7">55</text>
<text x="251.4" y="72.1">56</text>
<text x="186.6" y="79.8">20</text>
<text x="186.6" y="82.3">21</text>
<text x="195.5" y="82.3">52</text>
<text x="195.5" y="79.8">53</text>
<text x="200.6" y="79.8">20</text>
<text x="200.6" y="82.3">21</text>
<text x="209.5" y="82.3">52</text>
<text x="209.5" y="79.8">53</text>
<text x="214.6" y="79.8">20</text>
<text x="214.6" y="82.3">21</text>
<text x="223.5" y="82.3">52</text>
<text x="223.5" y="79.8">53</text>
<text x="228.6" y="79.8">20</text>
<text x="228.6" y="82.3">21</text>
<text x="237.4" y="82.3">52</text>
<text x="237.4" y="79.8">53</text>
<text x="242.5" y="79.8">20</text>
<text x="242.5" y="82.3">21</text>
<text x="251.4" y="82.3">52</text>
<text x="251.4" y="79.8">53</text>
<text x="186.6" y="84.8">22</text>
<text x="186.6" y="87.4">23</text>
<text x="186.6" y="89.9">24</text>
<text x="195.5" y="89.9">49</text>
<text x="195.5" y="87.4">50</text>
<text x="195.5" y="84.8">51</text>
<text x="200.6" y="84.8">22</text>
<text x="200.6" y="87.4">23</text>
<text x="200.6" y="89.9">24</text>
<text x="209.5" y="89.9">49</text>
<text x="209.5" y="87.4">50</text>
<text x="209.5" y="84.8">51</text>
<text x="214.6" y="84.8">22</text>
<text x="214.6" y="87.4">23</text>
<text x="214.6" y="89.9">24</text>
<text x="223.5" y="89.9">49</text>
<text x="223.5" y="87.4">50</text>
<text x="223.5" y="84.8">51</text>
<text x="228.6" y="84.8">22</text>
<text x="228.6" y="87.4">23</text>
<text x="228.6" y="89.9">24</text>
<text x="237.4" y="89.9">49</text>
<text x="237.4" y="87.4">50</text>
<text x="237.4" y="84.8">51</text>
<text x="242.5" y="84.8">22</text>
<text x="242.5" y="87.4">23</text>
<text x="242.5" y="89.9">24</text>
<text x="251.4" y="89.9">49</text>
<text x="251.4" y="87.4">50</text>
<text x="251.4" y="84.8">51</text>
<text x="186.6" y="92.5">25</text>
<text x="186.6" y="95">26</text>
<text x="195.5" y="95">47</text>
<text x="195.5" y="92.5">48</text>
<text x="200.6" y="92.5">25</text>
<text x="200.6" y="95">26</text>
<text x="209.5" y="95">47</text>
<text x="209.5" y="92.5">48</text>
<text x="214.6" y="92.5">25</text>
<text x="214.6" y="95">26</text>
<text x="223.5" y="95">47</text>
<text x="223.5" y="92.5">48</text>
<text x="228.6" y="92.5">25</text>
<text x="228.6" y="95">26</text>
<text x="237.4" y="95">47</text>
<text x="237.4" y="92.5">48</text>
<text x="242.5" y="92.5">25</text>
<text x="242.5" y="95">26</text>
<text x="251.4" y="95">47</text>
<text x="251.4" y="92.5">48</text>
<text x="186.6" y="97.5">27</text>
<text x="186.6" y="100.1">28</text>
<text x="195.5" y="100.1">45</text>
<text x="195.5" y="97.5">46</text>
<text x="200.6" y="97.5">27</text>
<text x="200.6" y="100.1">28</text>
<text x="209.5" y="100.1">45</text>
<text x="209.5" y="97.5">46</text>
<text x="214.6" y="97.5">27</text>
<text x="214.6" y="100.1">28</text>
<text x="223.5" y="100.1">45</text>
<text x="223.5" y="97.5">46</text>
<text x="228.6" y="97.5">27</text>
<text x="228.6" y="100.1">28</text>
<text x="237.4" y="100.1">45</text>
<text x="237.4" y="97.5">46</text>
<text x="242.5" y="97.5">27</text>
<text x="242.5" y="100.1">28</text>
<text x="251.4" y="100.1">45</text>
<text x="251.4" y="97.5">46</text>
<text x="186.6" y="102.6">29</text>
<text x="186.6" y="105.2">30</text>
<text x="186.6" y="107.7">31</text>
<text x="195.5" y="107.7">42</text>
<text x="195.5" y="105.2">43</text>
<text x="195.5" y="102.6">44</text>
<text x="200.6" y="102.6">29</text>
<text x="200.6" y="105.2">30</text>
<text x="200.6" y="107.7">31</text>
<text x="209.5" y="107.7">42</text>
<text x="209.5" y="105.2">43</text>
<text x="209.5" y="102.6">44</text>
<text x="214.6" y="102.6">29</text>
<text x="214.6" y="105.2">30</text>
<text x="214.6" y="107.7">31</text>
<text x="223.5" y="107.7">42</text>
<text x="223.5" y="105.2">43</text>
<text x="223.5" y="102.6">44</text>
<text x="228.6" y="102.6">29</text>
<text x="228.6" y="105.2">30</text>
<text x="228.6" y="107.7">31</text>
<text x="237.4" y="107.7">42</text>
<text x="237.4" y="105.2">43</text>
<text x="237.4" y="102.6">44</text>
<text x="242.5" y="102.6">29</text>
<text x="242.5" y="105.2">30</text>
<text x="242.5" y="107.7">31</text>
<text x="251.4" y="107.7">42</text>
<text x="251.4" y="105.2">43</text>
<text x="251.4" y="102.6">44</text>
<text x="186.6" y="110.2">32</text>
<text x="186.6" y="112.8">33</text>
<text x="195.5" y="112.8">40</text>
<text x="195.5" y="110.2">41</text>
<text x="200.6" y="110.2">32</text>
<text x="200.6" y="112.8">33</text>
<text x="209.5" y="112.8">40</text>
<text x="209.5" y="110.2">41</text>
<text x="214.6" y="110.2">32</text>
<text x="214.6" y="112.8">33</text>
<text x="223.5" y="112.8">40</text>
<text x="223.5" y="110.2">41</text>
<text x="228.6" y="110.2">32</text>
<text x="228.6" y="112.8">33</text>
<text x="237.4" y="112.8">40</text>
<text x="237.4" y="110.2">41</text>
<text x="242.5" y="110.2">32</text>
<text x="242.5" y="112.8">33</text>
<text x="251.4" y="112.8">40</text>
<text x="251.4" y="110.2">41</text>
<text x="186.6" y="115.3">34</text>
<text x="186.6" y="117.9">35</text>
<text x="195.5" y="117.9">38</text>
<text x="195.5" y="115.3">39</text>
<text x="200.6" y="115.3">34</text>
<text x="200.6" y="117.9">35</text>
<text x="209.5" y="117.9">38</text>
<text x="209.5" y="115.3">39</text>
<text x="214.6" y="115.3">34</text>
<text x="214.6" y="117.9">35</text>
<text x="223.5" y="117.9">38</text>
<text x="223.5" y="115.3">39</text>
<text x="228.6" y="115.3">34</text>
<text x="228.6" y="117.9">35</text>
<text x="237.4" y="117.9">38</text>
<text x="237.4" y="115.3">39</text>
<text x="242.5" y="115.3">34</text>
<text x="242.5" y="117.9">35</text>
<text x="251.4" y="117.9">38</text>
<text x="251.4" y="115.3">39</text>
<text x="186.6" y="120.4">36</text>
<text x="195.5" y="120.4">37</text>
<text x="200.6" y="120.4">36</text>
<text x="209.5" y="120.4">37</text>
<text x="214.6" y="120.4">36</text>
<text x="223.5" y="120.4">37</text>
<text x="228.6" y="120.4">36</text>
<text x="237.4" y="120.4">37</text>
<text x="242.5" y="120.4">36</text>
<text x="251.4" y="120.4">37</text>
</g>
</svg>
